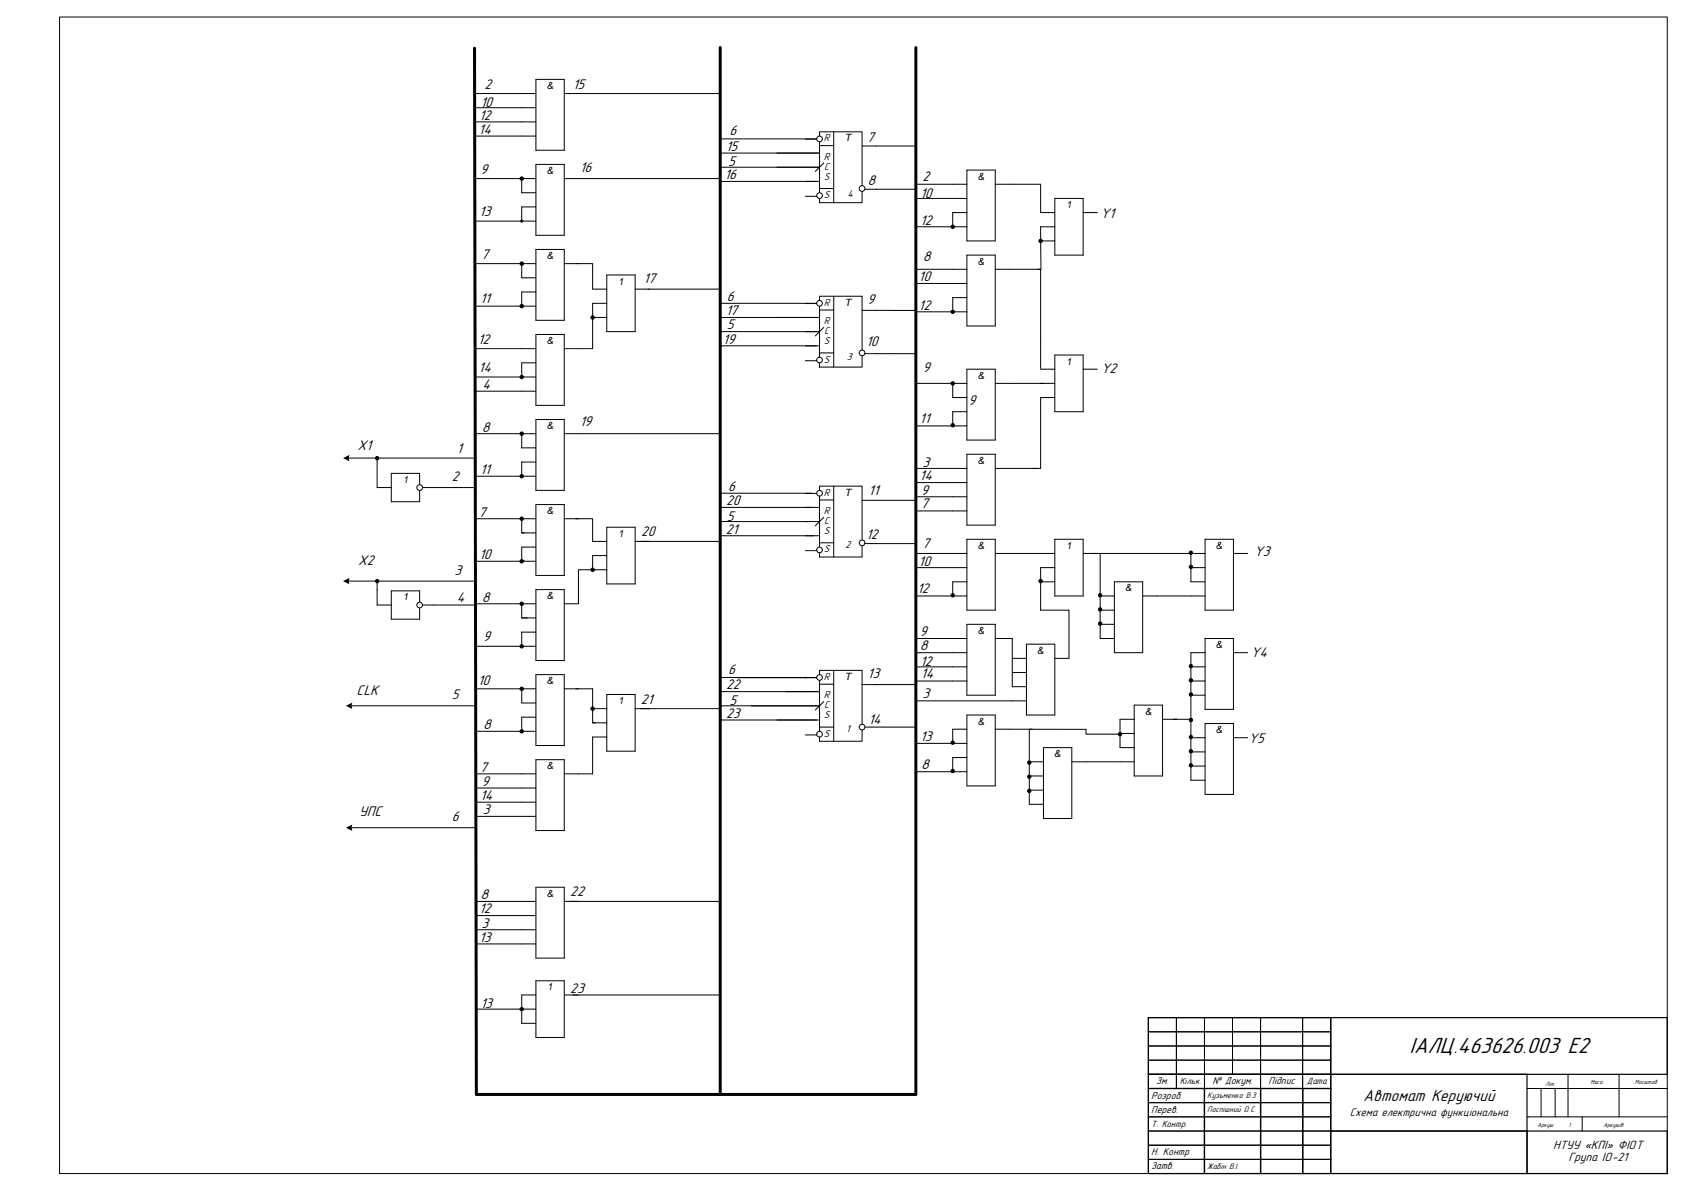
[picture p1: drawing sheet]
<svg xmlns="http://www.w3.org/2000/svg" width="594mm" height="420mm" viewBox="0 0 594 420" stroke-linecap="round" stroke-linejoin="round" font-family="sans-serif">
<path d="M289 46.5h15v25h-15zM289 51.4h5M294 46.5v25M289 66.5h5" fill="none" stroke="#000" stroke-width=".35"/>
<circle cx="289" cy="49" r="1" fill="#fff"/>
<circle cx="289" cy="49" r="1" fill="none" stroke="#000" stroke-width=".35"/>
<circle cx="289" cy="69" r="1" fill="#fff"/>
<circle cx="289" cy="69" r="1" fill="none" stroke="#000" stroke-width=".35"/>
<circle cx="304" cy="66.5" r="1" fill="#fff"/>
<g fill="none" stroke="#000" stroke-width=".35">
<path d="M284 49.1h4M284 54h5M284 59h5M290.5 57.5l-3 3M304 51.5h5M284 69.3h4.1M284 64h5M305 66.8h4M289 104.5h15v25h-15zM289 109.4h5M294 104.5v25M289 124.5h5"/>
<circle cx="304" cy="66.5" r="1"/>
</g>
<circle cx="289" cy="107" r="1" fill="#fff"/>
<circle cx="289" cy="107" r="1" fill="none" stroke="#000" stroke-width=".35"/>
<circle cx="289" cy="127" r="1" fill="#fff"/>
<circle cx="289" cy="127" r="1" fill="none" stroke="#000" stroke-width=".35"/>
<circle cx="304" cy="124.5" r="1" fill="#fff"/>
<g fill="none" stroke="#000" stroke-width=".35">
<path d="M284 107.1h4M284 112h5M284 117h5M290.5 115.5l-3 3M304 109.5h5M284 127.3h4.1M284 122h5M305 124.8h4M289 171.5h15v25h-15zM289 176.4h5M294 171.5v25M289 191.5h5"/>
<circle cx="304" cy="124.5" r="1"/>
</g>
<circle cx="289" cy="174" r="1" fill="#fff"/>
<circle cx="289" cy="174" r="1" fill="none" stroke="#000" stroke-width=".35"/>
<circle cx="289" cy="194" r="1" fill="#fff"/>
<circle cx="289" cy="194" r="1" fill="none" stroke="#000" stroke-width=".35"/>
<circle cx="304" cy="191.5" r="1" fill="#fff"/>
<g fill="none" stroke="#000" stroke-width=".35">
<path d="M284 174.1h4M284 179h5M304 176.5h5M284 194.3h4.1M284 184h5M284 189h5M290.5 182.5l-3 3M305 191.8h4M289 236.5h15v25h-15zM294 236.5v25M289 241.4h5M289 256.5h5"/>
<circle cx="304" cy="191.5" r="1"/>
</g>
<circle cx="289" cy="239" r="1" fill="#fff"/>
<circle cx="289" cy="239" r="1" fill="none" stroke="#000" stroke-width=".35"/>
<circle cx="289" cy="259" r="1" fill="#fff"/>
<circle cx="289" cy="259" r="1" fill="none" stroke="#000" stroke-width=".35"/>
<circle cx="304" cy="256.5" r="1" fill="#fff"/>
<g fill="none" stroke="#000" stroke-width=".35">
<path d="M21 6h567v408h-567zM168 33h21M168 38h21M189 28h10v25h-10zM199 33h55M168 43h21M168 48h21M189 58h10v25h-10zM254 49h34M254.1 59h34.9v.2M254.1 54h34.9M274 59h10"/>
<path d="M309 51.5h14M168 63h21M168 78h21M184 63v5h5M189 73h-5v5M254 62v1h-55M254.1 64h33.8M309 66.8h14M323 80h18M323.5 65h17.5M323.5 70h17.5M341 75h-5v5h.5"/>
<path d="M341 60h10v25h-10zM351 65h16v10h5M372 70h10v20h-10zM372 80h-5v5M382 75h5M168 93h21M184 93v5h5M189 88h10v25h-10zM199 93h5M203 93h6v9h5M214 97h10v20h-10zM323.5 95h17.5"/>
<path d="M323.5 100h17.5M341 90h10v25h-10zM351 95h16M366 95h1v25M367 85h5M367 85l.1 10M168 108h21M189 118h10v25h-10zM189 103h-5v5M209 112v11h-10M209 112h5M214 107h-5v5"/>
<path d="M224 102h30M254 107h34M254.1 117h34.9v.2M254.1 112h34.9M309 109.5h14M323 110h18M341 105h-5v5h.5M168 123h21M168 133h21M168 138h21M189 128h-5v5M254.1 122h33.8"/>
<path d="M323 124.8h-14M323.5 135.3h17.5M341 130.2h10v25.1h-10zM351 135.3h21M367 130.2h5M372 125.3h10v19.9h-10zM382 130.2h5M168 153h21M184 153v5h5M189 148h10v25h-10zM199 153h55M323 150.3h18"/>
<path d="M336 140.3h5M341 145.2h-5v5.1h.5M372 140.3h-5v25h-3M122.7 161.6h44.3M133 172h5M138 167h10v10h-10zM148 172h5M168 168h21M189 178h10v25h-10zM189 163h-5v5M254 174h32.3M254 179h32.3"/>
<path d="M309 176.5h13.6M323.5 165.3h17.5M323.5 170.3h17.5M323.5 175.2h17.5M341 160.2h10v25.1h-10zM351 165.3h15M168 183h21M168 198h21M184 183v5h1M184 188h5M189 193h-5v4.8h.8M199 183h5"/>
<path d="M203 183h6v8h5M214 186h10v20h-10zM214 196h-5v5h5M224 191h30M254 184h30.9M254.7 189h32.3M309 191.8h14M323.5 180.2h17.5M323.5 195.2h17.5M341 190.2h10v25.1h-10zM351 195.2h21M372 190.2h10v20h-10z"/>
<path d="M382 195.2h43M387.6 195.2h.4v30h5M420 195.2v10h5M425 190.2h10v25.1h-10zM435 195.2h5M122.7 205h44.3M133 205v8.5M168 213h21M184 213v5h2M184 218h5M189 208h10v25h-10zM210 201h-6v12h-5"/>
<path d="M323 210.2h18M323.5 200.3h17.5M341 205.2h-5v5h.5M367 205.2h5M372 200.3h-5v15h10v17h-5M388 215.3h5M388 210.2h5M393 205.2h10v25.1h-10zM403 210.2h22M420 200.3h5M168 228h21M184 223h5"/>
<path d="M189 238h10v25h-10zM254 239h34M260 239.1h28M323.5 225.2h17.5M323.5 230.3h17.5M323.5 235.2h17.5M341 220.2h10v25.1h-10zM351 225.2h6v17h5M357 232.3h5M357 237.3h5M362 227.2h10v25.1h-10zM388 220.2h5"/>
<path d="M420 235.2h5M425 225.2h10v25h-10zM425 230.3h-5v45h5M435 230.3h5M168 243h21M168 258h21M184 243v5h5M189 253h-5v5M199 243h10v12h1M209 250h5M209 255h5M214 245h10v20h-10z"/>
<path d="M224 250h30M254.1 249h34.9v.2M254.1 244h34.9M254.1 254h34.9M265 249h24M284 259.3h4.1M290.5 247.5l-3 3M304 241.5h19M305.1 256.5h17.9M323 247.3h39M323.5 240.2h17.5M341 252.3h10v25h-10z"/>
<path d="M341 257.2h-5v5.1M351 257.2l32 .1M364 257.2h-1v26.5h5M395 258.7h5M400 253.7h-5v10.1h5M400 248.8h10v24.9h-10zM410 253.7h10M420 245.3h5M420 240.2h5M425 255.2h10v25.1h-10zM168 273h21M168 278h21"/>
<path d="M189 268h10v25h-10zM214 260h-5v13h-10M323 262.3h18M323 272.2h18M341 267.3h-5v4.9M363 268.7h5M363 273.7h5M363 278.8h5M368 263.8h10v24.9h-10zM378 268.7h22M420 260.3h5M420 265.3h5"/>
<path d="M420 270.2h5M435 260.3h5M168 283h21M168 288h21M168 318h21M189 313h10v25h-10zM199 318h5M201 318h53v1M168 323h21M168 328h21M168 333h21M405 359h9.9v5h-9.9z"/>
<path d="M414.9 359h9.9v5h-9.9zM424.8 359h9.9v5h-9.9zM434.7 359h9.9v5h-9.9zM444.6 359h14.8v5h-14.8zM459.4 359h9.9v5h-9.9zM405 364h9.9v5h-9.9zM405 369h9.9v5h-9.9zM405 374h9.9v5h-9.9zM405 379h9.9v5h-9.9zM414.9 364h9.9v5h-9.9zM414.9 369h9.9v5h-9.9zM414.9 374h9.9v5h-9.9z"/>
<path d="M414.9 379h9.9v5h-9.9zM424.8 364h9.9v5h-9.9zM424.8 369h9.9v5h-9.9zM424.8 374h9.9v5h-9.9zM424.8 379h19.8v5h-19.8zM434.7 374h9.9v5h-9.9zM434.7 369h9.9v5h-9.9zM434.7 364h9.9v5h-9.9zM444.6 364h14.8v5h-14.8zM444.6 369h14.8v5h-14.8zM444.6 374h14.8v5h-14.8zM444.6 379h14.8v5h-14.8z"/>
<path d="M459.4 379h9.9v5h-9.9zM459.4 374h9.9v5h-9.9zM459.4 369h9.9v5h-9.9zM459.4 364h9.9v5h-9.9zM553 379v15M571 379v15M405 394h19.8v5h-19.8zM405 389h19.8v5h-19.8zM405 399h19.8v5h-19.8zM405 384h19.8v5h-19.8zM424.8 399h19.8v5h-19.8zM424.8 394h19.8v5h-19.8z"/>
<path d="M424.8 389h19.8v5h-19.8zM424.8 384h19.8v5h-19.8zM444.6 384h14.8v5h-14.8zM444.6 389h14.8v5h-14.8zM444.6 394h14.8v5h-14.8zM444.6 399h14.8v5h-14.8zM459.4 399h9.9v5h-9.9zM459.4 394h9.9v5h-9.9zM459.4 389h9.9v5h-9.9zM459.4 384h9.9v5h-9.9zM538.6 384h49.4M538.6 394h49.4"/>
<path d="M543.5 384v10M548.5 384v10M558 394v5M405 409h19.8v5h-19.8zM405 404h19.8v5h-19.8zM424.8 409h19.8v5h-19.8zM424.8 404h19.8v5h-19.8zM444.6 404h14.8v5h-14.8zM444.6 409h14.8v5h-14.8zM459.4 409h9.9v5h-9.9zM459.4 404h9.9v5h-9.9z"/>
<circle cx="184" cy="63" r=".38"/>
<circle cx="184" cy="78" r=".38"/>
<circle cx="184" cy="93" r=".38"/>
<circle cx="184" cy="108" r=".38"/>
<circle cx="209" cy="112" r=".38"/>
<circle cx="133" cy="161.6" r=".6"/>
<circle cx="133" cy="205" r=".6"/>
<circle cx="304" cy="256.5" r="1"/>
</g>
<path d="M405 359h64.3v20h-64.3zM469.3 359h118.7v20h-118.7zM405 379h64.3v5h-64.3zM469.3 379h69.2v20h-69.2zM405 384h19.8v30h-19.8zM424.8 384h19.8v30h-19.8zM444.6 384h14.8v30h-14.8zM459.4 384h9.9v30h-9.9zM469.3 399h69.2v15h-69.2zM538.5 399h49.5v15h-49.5z" fill="none" stroke="#000" stroke-width=".42"/>
<path d="M167.4 17l.6 369M254 16.8v369.2M323 16.8v369.2M168 386.1h155" fill="none" stroke="#000" stroke-width="1.1"/>
<g fill="#000">
<path d="M121 161.6l2.3-1.1-.3 .9 .3 1.3z" fill-rule="evenodd"/>
<path d="M121 205l2.3-1.1-.3 .9 .3 1.3z" fill-rule="evenodd"/>
<circle cx="184" cy="63" r=".38"/>
<circle cx="184" cy="78" r=".38"/>
<circle cx="184" cy="93" r=".38"/>
<circle cx="184" cy="108" r=".38"/>
<circle cx="209" cy="112" r=".38"/>
<circle cx="133" cy="161.6" r=".6"/>
<circle cx="133" cy="205" r=".6"/>
</g>
<circle cx="148" cy="172" r="1" fill="#fff"/>
<g fill="none" stroke="#000" stroke-width=".35">
<path d="M133 213.4h5M138 208.4h10v10h-10zM148 213.4h5"/>
<circle cx="148" cy="172" r="1"/>
<circle cx="184" cy="183" r=".6"/>
</g>
<circle cx="184" cy="183" r=".6" fill="#000"/>
<circle cx="148" cy="213.4" r="1" fill="#fff"/>
<g fill="none" stroke="#000" stroke-width=".35">
<path d="M336 135.3v5M367 120v10M133 161.6v10.4M152.7 172h14.3M153 213.4l15 .1M184 223v5M123.7 249h44.3M383 257.3v1.7h12M123.7 292h44.3M168.3 356h15.5M184 356h5M189 351h-5v10h5"/>
<path d="M189 346h10v20h-10zM199 351h5M254 349v2h-52"/>
<circle cx="184" cy="63" r=".6"/>
<circle cx="336" cy="80" r=".6"/>
<circle cx="184" cy="93" r=".6"/>
<circle cx="367" cy="85" r=".6"/>
<circle cx="184" cy="108" r=".6"/>
<circle cx="209" cy="112" r=".6"/>
<circle cx="336" cy="110" r=".6"/>
<circle cx="184" cy="133" r=".6"/>
<circle cx="336" cy="135.3" r=".6"/>
<circle cx="184" cy="153" r=".6"/>
<circle cx="336" cy="150" r=".6"/>
<circle cx="184" cy="168" r=".6"/>
<circle cx="184" cy="198" r=".6"/>
<circle cx="420" cy="195" r=".6"/>
<circle cx="148" cy="213.4" r="1"/>
<circle cx="184" cy="213" r=".6"/>
<circle cx="209" cy="201" r=".6"/>
<circle cx="336" cy="210" r=".6"/>
<circle cx="367" cy="205" r=".6"/>
<circle cx="388" cy="215" r=".6"/>
<circle cx="388" cy="220" r=".6"/>
<circle cx="388" cy="210" r=".6"/>
<circle cx="420" cy="200" r=".6"/>
<circle cx="184" cy="228" r=".6"/>
<circle cx="420" cy="235" r=".6"/>
<circle cx="420" cy="240" r=".6"/>
<circle cx="184" cy="258" r=".6"/>
<circle cx="184" cy="243" r=".6"/>
<circle cx="209" cy="250" r=".6"/>
<circle cx="395" cy="259" r=".6"/>
<circle cx="420" cy="245" r=".6"/>
<circle cx="420" cy="254" r=".6"/>
<circle cx="336" cy="262" r=".6"/>
<circle cx="336" cy="272" r=".6"/>
<circle cx="363" cy="279" r=".6"/>
<circle cx="363" cy="269" r=".6"/>
<circle cx="363" cy="274" r=".6"/>
<circle cx="420" cy="265" r=".6"/>
<circle cx="420" cy="260" r=".6"/>
<circle cx="420" cy="270" r=".6"/>
<circle cx="184" cy="356" r=".6"/>
</g>
<g fill="#000">
<path d="M122 249l2.3-1.1-.3 .9 .3 1.3z" fill-rule="evenodd"/>
<path d="M122 292l2.3-1.1-.3 .9 .3 1.3z" fill-rule="evenodd"/>
<circle cx="184" cy="63" r=".6"/>
<circle cx="336" cy="80" r=".6"/>
<circle cx="184" cy="93" r=".6"/>
<circle cx="367" cy="85" r=".6"/>
<circle cx="184" cy="108" r=".6"/>
<circle cx="209" cy="112" r=".6"/>
<circle cx="336" cy="110" r=".6"/>
<circle cx="184" cy="133" r=".6"/>
<circle cx="336" cy="135.3" r=".6"/>
<circle cx="184" cy="153" r=".6"/>
<circle cx="336" cy="150" r=".6"/>
<circle cx="184" cy="168" r=".6"/>
<circle cx="184" cy="198" r=".6"/>
<circle cx="420" cy="195" r=".6"/>
<circle cx="184" cy="213" r=".6"/>
<circle cx="209" cy="201" r=".6"/>
<circle cx="336" cy="210" r=".6"/>
<circle cx="367" cy="205" r=".6"/>
<circle cx="388" cy="215" r=".6"/>
<circle cx="388" cy="220" r=".6"/>
<circle cx="388" cy="210" r=".6"/>
<circle cx="420" cy="200" r=".6"/>
<circle cx="184" cy="228" r=".6"/>
<circle cx="420" cy="235" r=".6"/>
<circle cx="420" cy="240" r=".6"/>
<circle cx="184" cy="258" r=".6"/>
<circle cx="184" cy="243" r=".6"/>
<circle cx="209" cy="250" r=".6"/>
<circle cx="395" cy="259" r=".6"/>
<circle cx="420" cy="245" r=".6"/>
<circle cx="420" cy="254" r=".6"/>
<circle cx="336" cy="262" r=".6"/>
<circle cx="336" cy="272" r=".6"/>
<circle cx="363" cy="279" r=".6"/>
<circle cx="363" cy="269" r=".6"/>
<circle cx="363" cy="274" r=".6"/>
<circle cx="420" cy="265" r=".6"/>
<circle cx="420" cy="260" r=".6"/>
<circle cx="420" cy="270" r=".6"/>
<circle cx="184" cy="356" r=".6"/>
</g>
<text font-size="8.2" x="497.1" y="371.3">ІАЛЦ.463626.003 Е2</text>
<text font-size="5.9" x="480.8" y="388.4">Автомат Керуючий</text>
<g font-size="5.2">
<text x="170.8" y="31.2">2</text>
<text x="202" y="31.2">15</text>
<text x="169.5" y="37.7">10</text>
<text x="168.8" y="47.2">14</text>
<text x="169" y="42.2">12</text>
<text x="257.3" y="47.7">6</text>
<text x="256" y="53.2">15</text>
<text x="305.8" y="50.2">7</text>
<text x="256.8" y="58.7">5</text>
<text x="169.4" y="61.2">9</text>
<text x="204.5" y="60.7">16</text>
<text x="255.5" y="63.2">16</text>
<text x="305.9" y="65.2">8</text>
<text x="325.3" y="63.7">2</text>
<text x="324.5" y="69.7">10</text>
<text x="169" y="76.2">13</text>
<text x="388.1" y="76.7">Y1</text>
<text x="324.5" y="79.2">12</text>
<text x="169.8" y="91.2">7</text>
<text x="325.4" y="92.2">8</text>
<text x="227" y="99.7">17</text>
<text x="324" y="99.2">10</text>
<text x="169.3" y="106.7">11</text>
<text x="256.3" y="106.2">6</text>
<text x="305.9" y="107.2">9</text>
<text x="256" y="111.2">17</text>
<text x="324" y="109.2">12</text>
<text x="256.3" y="116.2">5</text>
<text x="168.5" y="121.2">12</text>
<text x="255" y="121.2">19</text>
<text x="305.5" y="122.2">10</text>
<text x="168.8" y="131.2">14</text>
<text x="325.4" y="131.2">9</text>
<text x="388.3" y="131.7">Y2</text>
<text x="170.1" y="137.2">4</text>
<text x="341.6" y="142.9">9</text>
<text x="324.3" y="149.2">11</text>
<text x="169.9" y="152.2">8</text>
<text x="204.5" y="150.2">19</text>
<text x="126.1" y="158.7">X1</text>
<text x="161.2" y="159.7">1</text>
<text x="169.3" y="167.2">11</text>
<text x="325.3" y="164.7">3</text>
<text x="159.3" y="169.7">2</text>
<text x="256.8" y="173.2">6</text>
<text x="324.3" y="169.2">14</text>
<text x="256.1" y="178.2">20</text>
<text x="306.3" y="174.7">11</text>
<text x="324.8" y="179.2">7</text>
<text x="324.9" y="174.7">9</text>
<text x="168.8" y="182.2">7</text>
<text x="256.3" y="183.7">5</text>
<text x="226.1" y="189.2">20</text>
<text x="256" y="188.2">21</text>
<text x="305.5" y="190.2">12</text>
<text x="169" y="197.2">10</text>
<text x="325.3" y="193.2">7</text>
<text x="442.3" y="196.2">Y3</text>
<text x="126.3" y="199.2">X2</text>
<text x="160.3" y="202.7">3</text>
<text x="324" y="199.7">10</text>
<text x="323.5" y="209.2">12</text>
<text x="161.1" y="212.2">4</text>
<text x="169.9" y="212.2">8</text>
<text x="170.4" y="226.2">9</text>
<text x="324.4" y="224.2">9</text>
<text x="324.4" y="229.2">8</text>
<text x="441.1" y="231.7">Y4</text>
<text x="256.8" y="237.7">6</text>
<text x="306" y="239.2">13</text>
<text x="324.5" y="234.8">12</text>
<text x="324.8" y="239.2">14</text>
<text x="125.8" y="245.2">CLK</text>
<text x="168.5" y="241.7">10</text>
<text x="256.1" y="243.2">22</text>
<text x="159.3" y="246.7">5</text>
<text x="226" y="248.2">21</text>
<text x="257.3" y="248.7">5</text>
<text x="325.3" y="246.2">3</text>
<text x="170.4" y="257.2">8</text>
<text x="256.1" y="253.2">23</text>
<text x="306.3" y="255.2">14</text>
<text x="324.5" y="261.2">13</text>
<text x="440.3" y="262.2">Y5</text>
<text x="169.3" y="272.2">7</text>
<text x="324.9" y="271.2">8</text>
<text x="169.9" y="277.2">9</text>
<text x="126.6" y="287.9">УПС</text>
<text x="169.3" y="282.2">14</text>
<text x="170.3" y="287.2">3</text>
<text x="159.3" y="289.7">6</text>
<text x="169.4" y="317.2">8</text>
<text x="201.1" y="316.2">22</text>
<text x="169" y="322.2">12</text>
<text x="169.8" y="327.2">3</text>
<text x="169" y="332.2">13</text>
<text x="201.1" y="350.2">23</text>
<text x="169.5" y="355.7">13</text>
</g>
<g font-size="4.5">
<text x="547.8" y="405.4">НТУУ «КПІ» ФІОТ</text>
<text x="553.1" y="409.7">Група ІО-21</text>
</g>
<text font-size="4.1" x="476.1" y="393.6">Схема електрична функціональна</text>
<g font-size="3.7">
<text x="290.6" y="49.9">R</text>
<text x="290.6" y="56.4">R</text>
<text x="290.7" y="59.9">C</text>
<text x="290.6" y="63.4">S</text>
<text x="290.6" y="69.9">S</text>
<text x="298.8" y="69.4">4</text>
<text x="290.6" y="107.9">R</text>
<text x="290.6" y="114.4">R</text>
<text x="290.7" y="117.9">C</text>
<text x="290.6" y="121.4">S</text>
<text x="290.6" y="127.9">S</text>
<text x="298.7" y="127.1">3</text>
<text x="290.6" y="174.9">R</text>
<text x="290.6" y="181.4">R</text>
<text x="290.7" y="184.9">C</text>
<text x="290.6" y="188.4">S</text>
<text x="290.6" y="194.9">S</text>
<text x="298.1" y="193.4">2</text>
<text x="290.6" y="239.9">R</text>
<text x="290.6" y="246.4">R</text>
<text x="290.7" y="249.9">C</text>
<text x="290.6" y="253.4">S</text>
<text x="290.6" y="259.9">S</text>
<text x="298.4" y="258.4">1</text>
<text x="407.8" y="382.6">Зм.</text>
<text x="427.6" y="382.6">№ Докум.</text>
<text x="447.4" y="382.6">Підпис</text>
<text x="406" y="387.6">Розроб.</text>
<text x="406" y="392.6">Перев.</text>
<text x="406" y="407.6">Н. Контр</text>
<text x="406" y="412.6">Затв.</text>
</g>
<g font-size="3.5">
<text x="192.8" y="31.4">&amp;</text>
<text x="298" y="49.9">T</text>
<text x="192.8" y="61.4">&amp;</text>
<text x="344.8" y="63.4">&amp;</text>
<text x="376" y="73.4">1</text>
<text x="192.8" y="91.4">&amp;</text>
<text x="344.8" y="93.4">&amp;</text>
<text x="218" y="100.4">1</text>
<text x="298" y="107.9">T</text>
<text x="192.8" y="121.4">&amp;</text>
<text x="376" y="128.6">1</text>
<text x="344.8" y="133.6">&amp;</text>
<text x="192.8" y="151.4">&amp;</text>
<text x="344.8" y="163.6">&amp;</text>
<text x="142" y="170.4">1</text>
<text x="298" y="174.9">T</text>
<text x="192.8" y="181.4">&amp;</text>
<text x="218" y="189.4">1</text>
<text x="344.8" y="193.6">&amp;</text>
<text x="376" y="193.6">1</text>
<text x="428.8" y="193.6">&amp;</text>
<text x="396.8" y="208.6">&amp;</text>
<text x="142" y="211.8">1</text>
<text x="192.8" y="211.4">&amp;</text>
<text x="344.8" y="223.6">&amp;</text>
<text x="365.8" y="230.6">&amp;</text>
<text x="428.8" y="228.6">&amp;</text>
<text x="298" y="239.9">T</text>
<text x="192.8" y="241.4">&amp;</text>
<text x="218" y="248.4">1</text>
<text x="344.8" y="255.6">&amp;</text>
<text x="403.8" y="252.1">&amp;</text>
<text x="428.8" y="258.6">&amp;</text>
<text x="371.8" y="267.1">&amp;</text>
<text x="192.8" y="271.4">&amp;</text>
<text x="192.8" y="316.4">&amp;</text>
<text x="193" y="349.4">1</text>
</g>
<g font-size="3.3">
<text x="416" y="382.5">Кільк.</text>
<text x="460.9" y="382.5">Дата</text>
<text x="406" y="397.5">Т. Контр.</text>
</g>
<g font-size="3">
<text x="425.8" y="387.3">Кузьменко В.З</text>
<text x="425.8" y="392.3">Поспішний О.С.</text>
<text x="425.8" y="412.3">Жабін В.І.</text>
</g>
<g font-size="2.2">
<text x="545.1" y="383">Літ</text>
<text x="560.9" y="382.5">Маса</text>
<text x="576.6" y="382.5">Масштаб</text>
<text x="542.2" y="397.5">Аркуш</text>
<text x="553.1" y="397.5">1</text>
<text x="565.5" y="397.5">Аркушів</text>
</g>
</svg>
